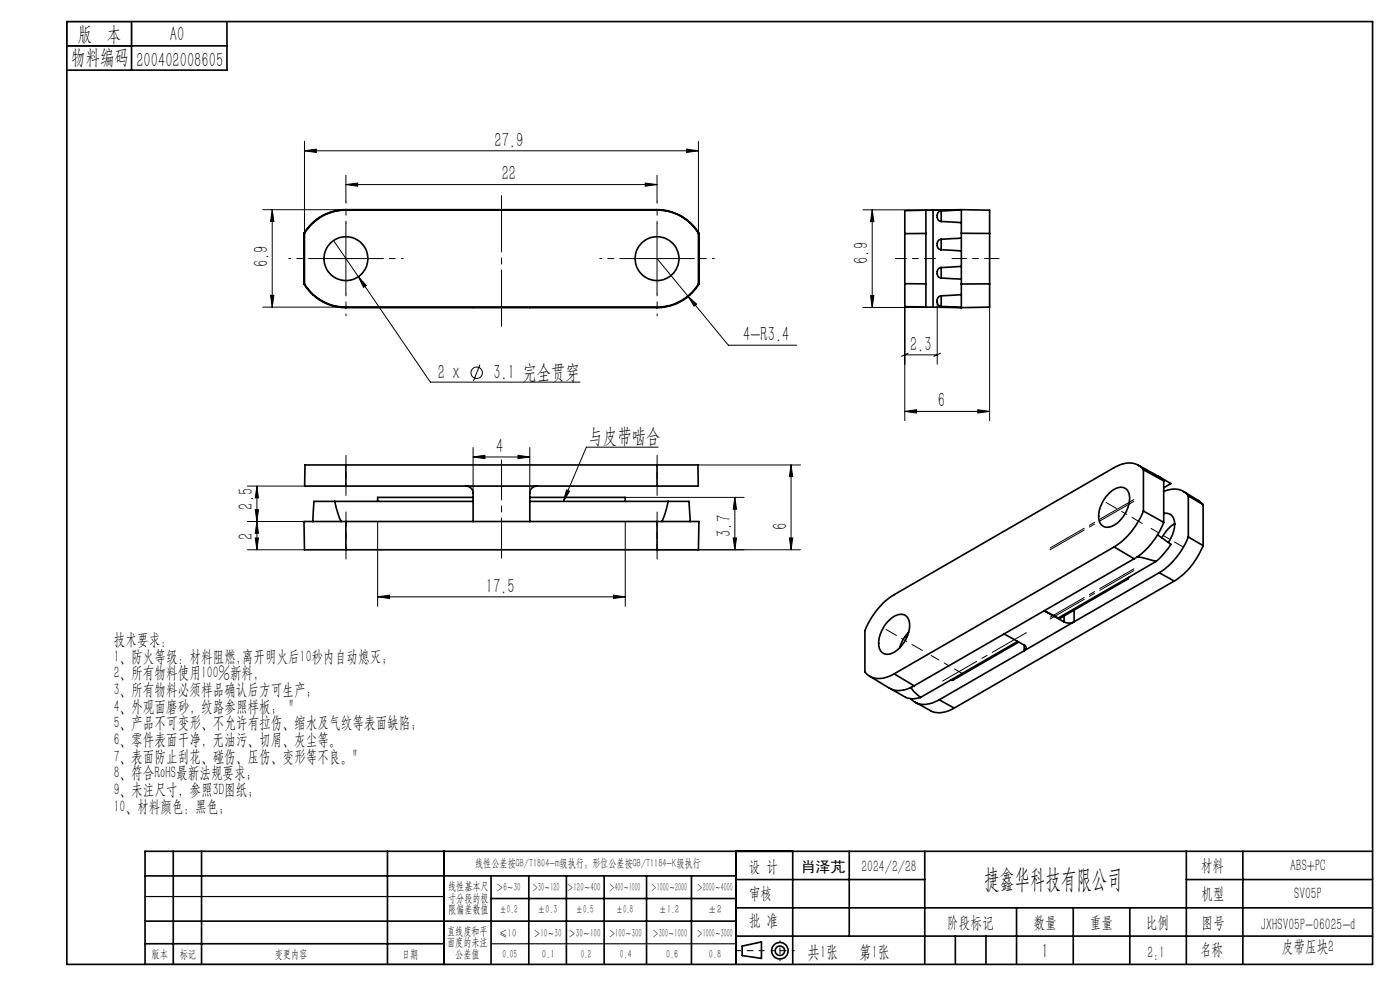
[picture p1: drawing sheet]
<svg xmlns="http://www.w3.org/2000/svg" width="297mm" height="210mm" viewBox="0 0 297 210" stroke-linecap="round" stroke-linejoin="round" font-family="sans-serif">
<g fill="none" stroke="#000" stroke-width=".21">
<path d="M64.6 32l2.5-.4v.7zM64.6 30v19.5M64.6 32h83.6M73.4 39.1l2.5-.3v.7zM73.4 37.2v5.5M73.4 39.1h66M136.9 38.8l2.5 .3-2.5 .4zM139.4 37.2v5.5M145.7 31.6l2.5 .4-2.5 .3zM148.2 30v19.5M55.7 44.5h17.7M57.7 44.5l.4 2.5h-.7z"/>
<path d="M57.7 44.5v20.6M65.9 54.8h15M70.8 51l5.2 7.7M73.4 47.4v15M76 58.7l1.7 1.9-.6 .4zM76 58.7l15.3 22.4h31.7M131.9 54.8h15M139.4 47.4v15M139.4 54.8l6.5 8M183.1 44.5h20.8M185 44.5v20.7M185 44.5l.4 2.5h-.7z"/>
<path d="M55.7 65.1h17.7M57.4 62.6h.7l-.4 2.5zM101.8 77.4l-1.4 3.4M145.9 62.8l1.9 1.7-.6 .4zM145.9 62.8l8.6 10.4h14.5M183.1 65.2h20.8M184.7 62.7h.7l-.4 2.5zM191.9 65v24.2M191.9 75.3h6.9M192.7 74.9l-1.5 .7M198.8 63.6v13.6M199.5 74.9l-1.4 .7"/>
<path d="M209.9 65.1v24.1M100.4 96.9l2.5-.3v.7zM100.4 94.9v9.7M100.4 96.9h12M109.9 96.6l2.5 .3-2.5 .4zM112.4 94.9v9.7M139.6 94.9h-15.2l-4.9 11.5M148.1 98.6h21.7M167.8 98.6v18M167.8 98.6l.4 2.5h-.7zM191.9 87.3l2.6-.4v.7zM191.9 87.3h18"/>
<path d="M207.4 86.9l2.5 .4-2.5 .3zM52.5 110.6h12M52.5 103.1h12.1M52.5 116.6h12.1M54.2 108.1h.6l-.3 2.5zM54.2 114.1h.6l-.3 2.5zM54.5 103.1l.3 2.5h-.6zM54.5 110.6l.3 2.5h-.6zM54.5 103.1v13.5M80.1 110.6v18M120.2 103.9l.6 .3-1.3 2.2zM132.6 105.5h25.3"/>
<path d="M132.6 110.6v18M139.4 116.6h30.4M155.5 114.1h.7l-.3 2.5zM155.9 105.5v11.1M155.9 105.5l.3 2.5h-.7zM167.5 114.1h.7l-.4 2.5zM80.1 126.6l2.5-.3v.7zM80.1 126.6h52.5M130.1 126.3l2.5 .3-2.5 .4z"/>
<circle cx="101.1" cy="79.1" r="1.21"/>
</g>
<g fill="none" stroke="#000" stroke-width=".35">
<path d="M14.2 4.6h277v200h-277zM14.2 9.7h34M27.9 4.6v10.3M48.2 4.6v10.3h-34M64.5 49.5h.1M64.5 49.5v10.7M64.6 49.5v10.7M73.4 44.6a10.1 10.1 0 0 0-8.8 4.9M73.4 44.5a10.4 10.4 0 0 0-8.9 5M73.4 44.6h66M73.4 44.5v.1M73.4 44.5h66"/>
<path d="M139.4 44.6a10.1 10.1 0 0 1 8.8 4.9M139.4 44.5a10.4 10.4 0 0 1 8.9 5M139.4 44.5v.1M148.2 49.5v10.7M148.3 49.5h-.1M148.3 49.5v10.7M191.9 49.6v10.6M196.4 44.6l-4.5 .1v4.9M196.4 44.6v4.9M196.4 44.6h1.5M196.4 49.5l-4.5 .1M196.4 49.5v10.7"/>
<path d="M197.9 44.6v20.5M199.7 44.8v2.2M199.7 47l4.2 .2M199.7 59l4.2 .2M199.7 56.8v2.2M199.7 53l4.2 .2M199.7 50.8v2.2M199.7 50.8a1.04 1.04 0 0 0-.8 1.5l.3 .5 .5 .2M199.7 56.8a1.04 1.04 0 0 0-.8 1.5l.2 .4 .6 .3M199.7 44.8a1.04 1.04 0 0 0-.8 1.5l.3 .5 .5 .2M203.9 47.2v2.3M203.9 44.5v2.7"/>
<path d="M203.9 44.5h.1M203.9 44.5l6 .1v4.9M203.9 44.5l-4.2 .3M203.9 56.5l-4.2 .3M203.9 50.5l-4.2 .3M203.9 49.5h6M203.9 49.5v10.7M203.9 44.5l-6 .1M209.9 49.5v10.7M64.5 60.2a10.4 10.4 0 0 0 8.9 5.1M64.6 60.2a10.2 10.2 0 0 0 8.8 4.9M64.6 60.2h-.1"/>
<path d="M73.4 65.1h66M73.4 65.1v.2M73.4 65.3h66M139.4 65.1v.2M148.2 60.2a10.2 10.2 0 0 1-8.8 4.9M148.2 60.2h.1M148.3 60.2a10.3 10.3 0 0 1-8.9 5.1M191.9 60.2v4.8l4.5 .1M191.9 60.2h4.5M196.4 60.2v4.9M196.4 65.1h1.5M197.9 65.1l6 .2"/>
<path d="M199.7 65l4.2 .2M199.7 62.8v2.2M199.7 62.8a1.11 1.11 0 0 0-.8 1.6l.2 .3 .6 .3M203.9 65.2v.1M203.9 62.5v2.7M203.9 60.2v2.3M203.9 62.5l-4.2 .3M209.9 60.2v4.9l-6 .2M209.9 60.2h-6M73.4 98.6h-8.7l-.1 4.5h8.8M73.4 98.6v4.5M73.4 98.6h66"/>
<path d="M139.4 98.6h8.7v4.5h-8.7M139.4 98.6v4.5M241.4 98.7l4.6 2.4 .9 .9M242.6 99.7a4.4 4.4 0 0 0-5.9-.7l-47 27.1a15.8 15.8 0 0 0-6.2 7.7v8.7a4.2 4.2 0 0 0 5.4 .9l.8-.5M242.6 99.7v8.7M242.6 99.7l4.3 2.3M66.4 110.6h-1.9l.1 6h8.8M66.4 110.6h6M71 106.4l.7 2.5 .7 1.7M71 106.4h-4.4l-.2 4.2M71 106.4h29.4M72.4 110.6h1"/>
<path d="M73.4 110.6v6M73.4 110.6h66M73.4 103.1h66M73.4 116.6h66M98.9 103.1a1.5 1.5 0 0 1 1.5 1.5v6M100.4 105.5h-20.3v.9M112.4 105.5h20.2v.9M112.4 106.4h29.3M113.9 103.1a1.5 1.5 0 0 0-1.5 1.5v6M139.4 110.6h1M139.4 110.6v6M140.4 110.6h6"/>
<path d="M141.7 106.4h4.5l.2 4.2M141.7 106.4l-.6 2.5-.7 1.7M146.4 110.6h1.9l-.1 6h-8.8M235.2 104.8a2.93 2.93 0 0 1 3.7-1.1 4 4 0 0 1 .2 4.5 5.6 5.6 0 0 1-4.2 3.7 2.08 2.08 0 0 1-1.8-2.7l.1-1 .5-1.3 .5-1zM236.4 116l4.2 2.5M236.4 116l-46.7 26.9M240.6 118.5l-19.1 11.1M241.3 118.1l-.7 .4M241.3 118.1l4 1M242.6 108.4a15.8 15.8 0 0 1-6.2 7.6M242.6 108.4l4.3 2.4M245.3 119.1l-6.5 3.7"/>
<path d="M245.6 113.4l-2 2.7-2.3 2M245.6 113.4l2.8 2.1-1.7 2.1-1.4 1.5M246 101.2l2.4 1.4-1.5 .9M246.9 110.8l-1.3 2.6M246.9 104.2a4.2 4.2 0 0 1 5.2 1M246.9 108.9a1.94 1.94 0 0 1 2.3 2.3l-.5 2.3-.8 1.6M246.9 102v8.8M249.2 111.1l-1.4 1.1-1.3 1.9M251.1 104.3l3.2 1.9 .9 .9M252.1 113.9a15.7 15.7 0 0 1-6.2 7.6M252.1 105.2v8.7M252.1 113.9l3.1 1.8"/>
<path d="M252.1 105.2l3.1 1.9M255.2 115.7a15.8 15.8 0 0 1-6.1 7.6M255.2 107.1v8.6M188.2 132a3.3 3.3 0 0 1 3.9-1.4 3.3 3.3 0 0 1 .6 3.8 5.8 5.8 0 0 1-4.5 4.4 1.94 1.94 0 0 1-1.8-2.4 7.3 7.3 0 0 1 1.8-4.4zM192.5 134.9l-.5 .1M192.8 134.1l-1.1 1.4-.8 1.9M213 134.5l-19.1 11M213 134.5l4.3 2.3M215.9 136.1l-20.6 11.8M216.1 136.2l-14 8.1-.4-.1M217.3 136.8a.63 .63 0 0 1 .4 .6 .63 .63 0 0 1-.4 .6M217.3 138l-18.1 10.4"/>
<path d="M217.3 136.8v1.2M221.5 129.6l-8.5 4.9M221.5 129.6l4.2 2.3M221.5 129.5l3 1.6M225.7 130.6v1.3M227.9 131.9l-.4 .1a2.22 2.22 0 0 1-1.8-.1M227.9 131.9l-10.6 6.1M227.9 129.4v2.5M238.8 122.8l-14.3 8.3M239.3 122.8l-14.4 8.3h-.4M239.4 122.5a.39 .39 0 0 1-.2 .3 .39 .39 0 0 1-.4 0M245.9 121.5l-18 10.4"/>
<path d="M245.9 121.5l3.2 1.8M249.1 123.3l-46.7 26.9M184.5 143.4l4.4 2.7M188.9 146.1l3.3 1.8a4.3 4.3 0 0 0 3.1 0M189.7 142.9l4.2 2.6M193.2 148.2a4.4 4.4 0 0 0 5.7 .5l.3-.3M193.3 145.8l.4 .7 1.6 1.4M193.3 145.8a5 5 0 0 1-4.4 .3M193.9 145.5l-.6 .3M194.2 149l3.2 1.7a4.9 4.9 0 0 0 5-.5M199.2 148.4l3.2 1.8M30.8 195.4h125.4"/>
<path d="M30.8 185.8h125.4M36.8 180.6v24M42.8 180.6v24M82.2 180.6v24M94.2 180.6v24M104.2 185.8v18.8M104.2 190.6h52M112.2 185.8v18.8M120.2 185.8v18.8M128.2 185.8v18.8M137.2 185.8v18.8M146.7 185.8v18.8"/>
<path d="M156.2 180.6v24M156.2 186.6h40M156.2 198.6h135M156.2 192.6h135M168.2 180.6v24M180.2 180.6v18M196.2 180.6v24M202.7 198.6v6M209.2 198.6v6M215.7 192.6v12M227.7 192.6v12M239.7 192.6v12"/>
<path d="M251.7 186.6h39.5M251.7 180.6v24M263.7 180.6v24M291.2 180.6h-260.4v24M30.8 200.2h63.4M157.4 200.7l4.1-.9v3.5l-4.1-.6z"/>
<circle cx="73.4" cy="54.9" r="4.7"/>
<circle cx="139.4" cy="54.9" r="4.7"/>
<circle cx="165.5" cy="201.7" r="1.74"/>
<circle cx="165.5" cy="201.7" r="1"/>
</g>
<path d="M106.4 69.2v-27.7" fill="none" stroke="#000" stroke-width=".21" stroke-dasharray="15.2 1.3 1.3 1.3" stroke-dashoffset="3.3"/>
<path d="M65.9 54.8h-4.6M73.4 47.3v-4.6M80.9 54.8h4.7M131.9 54.8h-4.6M139.4 47.3v-4.6M146.9 54.8h4.7M73.4 62.3v4.7M139.4 62.3v4.7" fill="none" stroke="#000" stroke-width=".21" stroke-dasharray="15.2 1.3 1.3 1.3" stroke-dashoffset="14.8"/>
<path d="M198.5 54.8h-8.5M73.4 105.1v-8.5M139.4 105.1v-8.5" fill="none" stroke="#000" stroke-width=".21" stroke-dasharray="15.2 1.3 1.3 1.3" stroke-dashoffset="12.9"/>
<path d="M212 54.8h-10M73.4 118.6v-10M139.4 118.6v-10" fill="none" stroke="#000" stroke-width=".21" stroke-dasharray="15.2 1.3 1.3 1.3" stroke-dashoffset="12.1"/>
<path d="M106.4 97.5v20.9" fill="none" stroke="#000" stroke-width=".21" stroke-dasharray="15.2 1.3 1.3 1.3" stroke-dashoffset="6.7"/>
<path d="M240.5 106.3l-17.7 10.3M240.5 106l-17.7 10.2M217.7 134.2l-17.7 10.3M240.5 121l-17.7 10.3M240.5 120.7l-17.7 10.2" fill="none" stroke="#000" stroke-width=".21" stroke-dasharray="15.2 1.3 1.3 1.3" stroke-dashoffset="6.9"/>
<path d="M234.6 106.6l7.8 4.4M188 133.5l7.7 4.5" fill="none" stroke="#000" stroke-width=".21" stroke-dasharray="15.2 1.3 1.3 1.3" stroke-dashoffset="12.7"/>
<path d="M244.2 112.1l6.6 3.8M197.5 139l6.7 3.9" fill="none" stroke="#000" stroke-width=".21" stroke-dasharray="15.2 1.3 1.3 1.3" stroke-dashoffset="13.3"/>
<path d="M162.1 201.7h-6" fill="none" stroke="#000" stroke-width=".21" stroke-dasharray="15.2 1.3 1.3 1.3" stroke-dashoffset="14.1"/>
<path d="M168.5 201.7h-4.8" fill="none" stroke="#000" stroke-width=".21" stroke-dasharray="15.2 1.3 1.3 1.3" stroke-dashoffset="14.7"/>
<path d="M165.5 199.6v4.2" fill="none" stroke="#000" stroke-width=".21" stroke-dasharray="15.2 1.3 1.3 1.3" stroke-dashoffset="15"/>
<path d="M14.2 4.6h13.7v5.1h-13.7zM30.8 190.2h63.4M30.8 204.6h63.4M104.2 200.2h52" fill="none" stroke="#000" stroke-width=".25"/>
<g fill="#000">
<path d="M120.2 103.9l.6 .3-1.3 2.2z"/>
<path d="M64.6 32l2.5-.4v.7zM145.7 31.6l2.5 .4-2.5 .3zM145.9 62.8l1.3 2.1 .6-.4zM76 58.7l1.1 2.3 .6-.4z"/>
<path d="M136.9 38.8l2.5 .3-2.5 .4zM73.4 39.1l2.5-.3v.7zM130.1 126.3l2.5 .3-2.5 .4zM80.1 126.6l2.5-.3v.7z"/>
<path d="M185 44.5l.4 2.5h-.7zM184.7 62.7h.7l-.4 2.5z"/>
<path d="M57.4 62.6h.7l-.4 2.5zM57.7 44.5l.4 2.5h-.7zM155.5 114.1h.7l-.3 2.5zM155.9 105.5l.3 2.5h-.7z"/>
<path d="M100.4 96.9l2.5-.3v.7zM109.9 96.6l2.5 .3-2.5 .4z"/>
<path d="M191.9 87.3l2.6-.4v.7zM207.4 86.9l2.5 .4-2.5 .3z"/>
<path d="M54.2 108.1h.6l-.3 2.5zM54.5 103.1l.3 2.5h-.6z"/>
<path d="M54.2 114.1h.6l-.3 2.5zM54.5 110.6l.3 2.5h-.6z"/>
<path d="M167.5 114.1h.7l-.4 2.5zM167.8 98.6l.4 2.5h-.7z"/>
</g>
<text font-size="5.6" x="208.8" y="188.3">捷鑫华科技有限公司</text>
<g font-size="4.4">
<text x="16.5" y="8.6">版 本</text>
<text x="36.1" y="8.6">A0</text>
<text x="15.1" y="13.7">物料编码</text>
<text x="28.9" y="14.2">200402008605</text>
<text x="104.9" y="31.1">27.9</text>
<text x="106.4" y="38.3">22</text>
<text x="56.9" y="56.7" transform="rotate(-90 56.9 56.7)">6.9</text>
<text x="184.2" y="56" transform="rotate(-90 184.2 56)">6.9</text>
<text x="157.7" y="72.3">4-R3.4</text>
<text x="193.1" y="74.4">2.3</text>
<text x="92.9" y="80.4">2 x</text>
<text x="104.7" y="80.4">3.1 完全贯穿</text>
<text x="198.9" y="86.4">6</text>
<text x="124.9" y="93.9">与皮带啮合</text>
<text x="105.2" y="96">4</text>
<text x="53.6" y="108.1" transform="rotate(-90 53.6 108.1)">2.5</text>
<text x="155" y="113.9" transform="rotate(-90 155 113.9)">3.7</text>
<text x="167" y="112.4" transform="rotate(-90 167 112.4)">6</text>
<text x="53.6" y="114.5" transform="rotate(-90 53.6 114.5)">2</text>
<text x="103.1" y="125.7">17.5</text>
<text x="221" y="203.2">1</text>
</g>
<g font-size="3.8">
<text x="171.3" y="203.2">共1张</text>
<text x="182.3" y="203.2">第1张</text>
</g>
<g font-size="3.5">
<text x="24.1" y="136.9">技术要求：</text>
<text x="24.1" y="140.4">1、防火等级：材料阻燃,离开明火后10秒内自动熄灭；</text>
<text x="24.1" y="143.9">2、所有物料使用100%新料，</text>
<text x="24.1" y="147.4">3、所有物料必须样品确认后方可生产；</text>
<text x="24.1" y="151">4、外观面磨砂，纹路参照样板； &quot;</text>
<text x="24.1" y="154.5">5、产品不可变形、不允许有拉伤、缩水及气纹等表面缺陷；</text>
<text x="24.1" y="158">6、零件表面干净，无油污、切屑、灰尘等。</text>
<text x="24.1" y="161.6">7、表面防止刮花、碰伤、压伤、变形等不良。&quot;</text>
<text x="24.1" y="165.1">8、符合RoHS最新法规要求；</text>
<text x="24.1" y="168.6">9、未注尺寸，参照3D图纸；</text>
<text x="24.1" y="172.1">10、材料颜色：黑色；</text>
<text x="158.9" y="184.9">设 计</text>
<text x="182.7" y="184.9">2024/2/28</text>
<text x="254.7" y="184.7">材料</text>
<text x="273.7" y="184.7">ABS+PC</text>
<text x="158.9" y="190.8">审核</text>
<text x="254.9" y="190.7">机型</text>
<text x="274.6" y="190.8">SV05P</text>
<text x="158.9" y="196.5">批 准</text>
<text x="200.9" y="196.9">阶段标记</text>
<text x="219.3" y="196.9">数量</text>
<text x="231.2" y="196.9">重量</text>
<text x="243.1" y="196.9">比例</text>
<text x="254.9" y="196.9">图号</text>
<text x="267.5" y="197.3">JXHSV05P-06025-d</text>
<text x="243.4" y="203.2">2:1</text>
<text x="254.5" y="202.5">名称</text>
<text x="271.9" y="201.8">皮带压块2</text>
</g>
<text font-size="3.2" x="169.9" y="184.9">肖泽芃</text>
<g font-size="2.5">
<text x="100.8" y="184">线性公差按GB/T1804-m级执行；形位公差按GB/T1184-K级执行</text>
<text x="95.1" y="188.8">线性基本尺</text>
<text x="95.1" y="191.3">寸分段的极</text>
<text x="105.3" y="189.1">＞6～30</text>
<text x="112.9" y="189.1">＞30～120</text>
<text x="120.2" y="188.9">＞120～400</text>
<text x="129.2" y="188.9">＞400～1000</text>
<text x="138.1" y="189.1">＞1000～2000</text>
<text x="147.8" y="189.1">＞2000～4000</text>
<text x="95.1" y="193.8">限偏差数值</text>
<text x="105.9" y="193.8">±0.2</text>
<text x="114.1" y="193.8">±0.3</text>
<text x="122.2" y="193.8">±0.5</text>
<text x="130.7" y="193.8">±0.8</text>
<text x="139.8" y="193.8">±1.2</text>
<text x="150.2" y="193.8">±2</text>
<text x="32.2" y="203.2">版本</text>
<text x="38.1" y="203.2">标记</text>
<text x="58.3" y="203.2">变更内容</text>
<text x="85.3" y="203.2">日期</text>
<text x="94.8" y="198.3">直线度和平</text>
<text x="94.8" y="200.7">面度的未注</text>
<text x="96.6" y="203.2">公差值</text>
<text x="105.9" y="198.7">≤10</text>
<text x="106.6" y="203.2">0.05</text>
<text x="113.2" y="198.7">＞10～30</text>
<text x="115" y="203.2">0.1</text>
<text x="120.6" y="198.7">＞30～100</text>
<text x="123.2" y="203.2">0.2</text>
<text x="129.1" y="198.7">＞100～300</text>
<text x="131.5" y="203.2">0.4</text>
<text x="138.4" y="198.7">＞300～1000</text>
<text x="141.3" y="203.2">0.6</text>
<text x="147.8" y="198.7">＞1000～3000</text>
<text x="150.4" y="203.2">0.8</text>
</g>
</svg>
